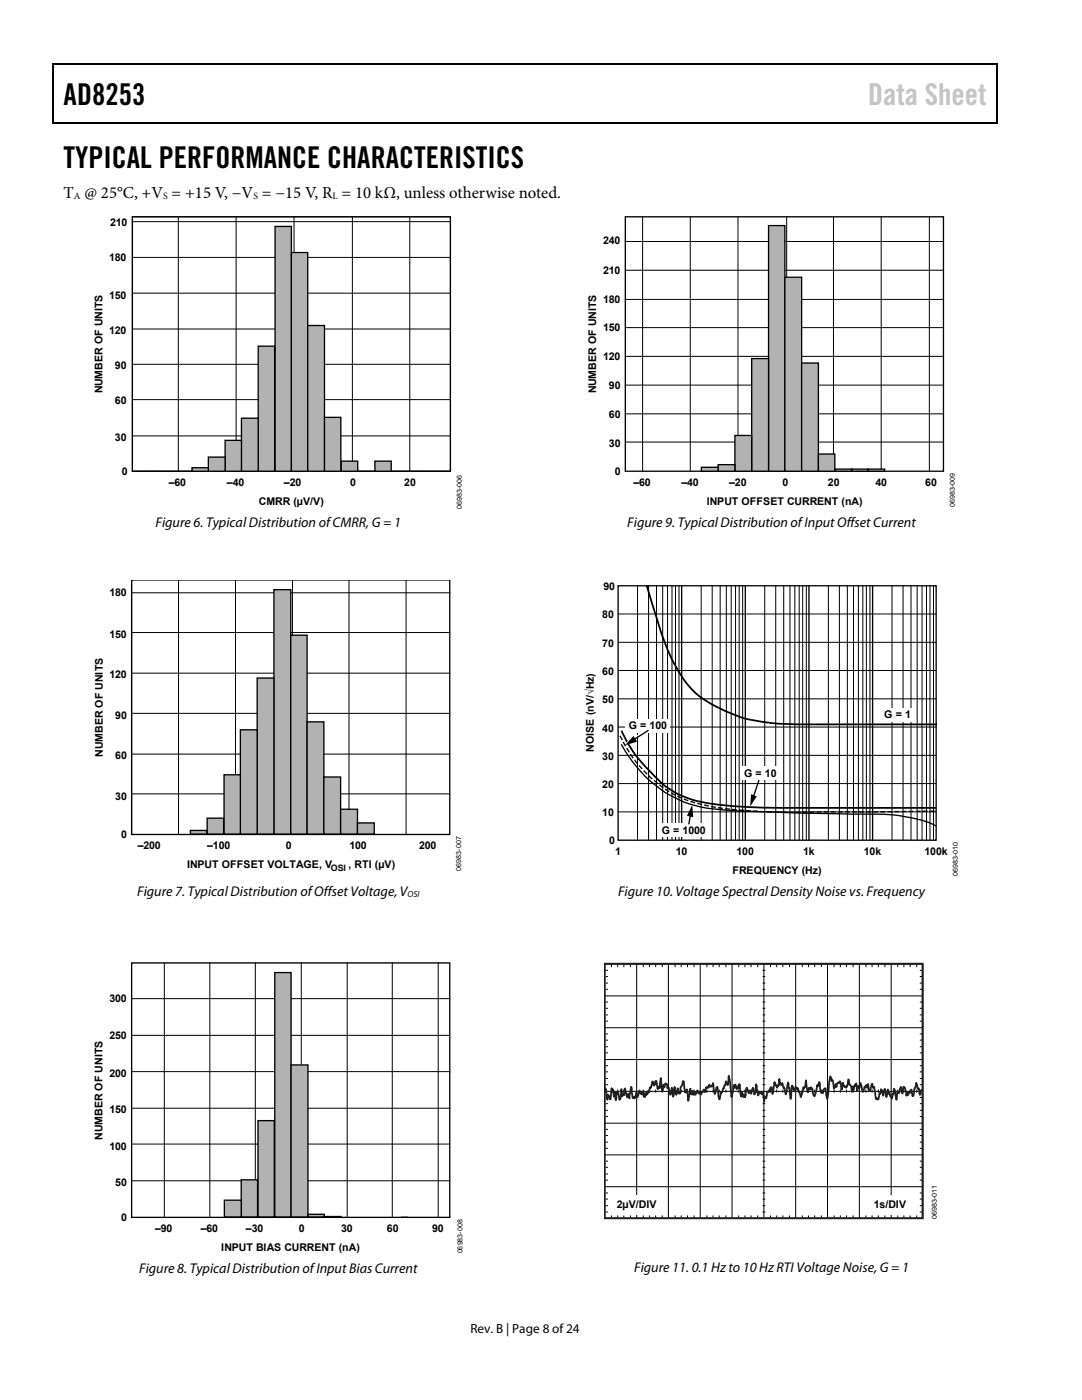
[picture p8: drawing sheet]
<svg xmlns="http://www.w3.org/2000/svg" width="216mm" height="279mm" viewBox="0 0 216 279" stroke-linecap="round" stroke-linejoin="round" font-family="sans-serif">
<path d="M10.5 12.7h.3v1h-.3zM198.8 12.7h.2v1h-.2zM198.8 12.7h.2v.3h-.2zM198.8 24.4h.2v.3h-.2z" fill="#000"/>
<path d="M10.5 12.8h188.3M10.7 13.7v11M198.9 13.7v11M10.5 24.5h188.3" fill="none" stroke="#000" stroke-width=".25"/>
<path d="M26.4 43.3h63.5v50.7h-63.5z" fill="none" stroke="#000" stroke-width=".26"/>
<g fill="none" stroke="#000" stroke-width=".2">
<path d="M26.4 43.3h63.5v50.7h-63.5zM26.4 58.5h63.5M26.4 51.4h63.5M26.4 44.2h63.5M35.6 43.3v50.7M47.1 43.3v50.7M58.7 43.3v50.7M70.3 43.3v50.7M81.8 43.3v50.7M26.4 79.8h63.5M26.4 72.7h63.5M26.4 65.7h63.5"/>
<path d="M26.4 87h63.5"/>
</g>
<path d="M26.4 94h63.5" fill="none" stroke="#000" stroke-width=".2" stroke-dasharray="0 .4"/>
<g fill="#b2b2b2" stroke="#000" stroke-width=".26">
<path d="M54.9 45.2h3.2v48.8h-3.2z"/>
<path d="M58.1 50.4h3.3v43.6h-3.3z"/>
<path d="M61.4 65h3.3v29h-3.3z"/>
<path d="M51.5 69.1h3.3v24.9h-3.3z"/>
<path d="M64.7 83.3h3.3v10.7h-3.3z"/>
<path d="M68.1 92h3.3v2h-3.3z"/>
<path d="M74.8 92h3.3v2h-3.3z"/>
<path d="M48.2 83.5h3.3v10.5h-3.3z"/>
<path d="M44.9 87.9h3.3v6.1h-3.3z"/>
<path d="M41.6 91.2h3.3v2.8h-3.3z"/>
<path d="M38.3 93.3h3.3v.7h-3.3z"/>
</g>
<path d="M26.3 115.7v50.8h61.8M26.3 118.3h63.4M35.6 115.7v50.8M47 115.7v50.8M58.4 115.7v50.8M69.6 115.7v50.8M81 115.7v50.8M26.3 134.3h63.4M26.3 126.2h63.4M26.3 158.4h63.4M26.3 150.5h63.4M26.3 142.4h63.4" fill="none" stroke="#000" stroke-width=".2"/>
<path d="M26.3 166.5h61.8" fill="none" stroke="#000" stroke-width=".2" stroke-dasharray="0 .4"/>
<path d="M26.3 115.7h63.4v50.8h-63.4z" fill="none" stroke="#000" stroke-width=".26"/>
<g fill="#b2b2b2" stroke="#000" stroke-width=".26">
<path d="M54.7 117.7h3.3v48.8h-3.3z"/>
<path d="M58 126.8h3.3v39.7h-3.3z"/>
<path d="M61.3 144.1h3.3v22.4h-3.3z"/>
<path d="M51.3 135.3h3.4v31.2h-3.4z"/>
<path d="M64.6 155.1h3.4v11.4h-3.4z"/>
<path d="M68 161.5h3.3v5h-3.3z"/>
<path d="M71.3 164.2h3.4v2.3h-3.4z"/>
<path d="M48 145.6h3.3v20.9h-3.3z"/>
<path d="M44.7 154.6h3.3v11.9h-3.3z"/>
<path d="M41.3 163.3h3.3v3.2h-3.3z"/>
<path d="M38 165.7h3.3v.8h-3.3z"/>
</g>
<path d="M80.1 242.8h1.3v.2h-1.3z" fill="#9a9a9a"/>
<path d="M26.3 192.2h63.4v50.8h-63.4z" fill="none" stroke="#000" stroke-width=".26"/>
<g fill="none" stroke="#000" stroke-width=".2">
<path d="M26.3 199.3h63.4M32.8 192.2v50.7M41.9 192.2v50.7M50.9 192.2v50.7M60.1 192.2v50.7M69.3 192.2v50.7M78.3 192.2v50.7M87.4 192.2v50.7M26.3 213.9h63.4M26.3 206.6h63.4M26.3 235.6h63.4M26.3 228.3h63.4"/>
<path d="M26.3 221.2h63.4"/>
</g>
<g fill="#b2b2b2" stroke="#000" stroke-width=".26">
<path d="M54.8 194.1h3.3v48.8h-3.3z"/>
<path d="M58.1 212.5h3.3v30.4h-3.3z"/>
<path d="M61.4 242.3h3.3v.6h-3.3z"/>
<path d="M51.5 223.6h3.2v19.3h-3.2z"/>
<path d="M64.7 242.8l3.4 .1z"/>
<path d="M48.1 235.5h3.3v7.4h-3.3z"/>
<path d="M44.8 239.5h3.3v3.4h-3.3z"/>
</g>
<path d="M124.8 43.3h63.5v50.7h-63.5z" fill="none" stroke="#000" stroke-width=".26"/>
<g fill="none" stroke="#000" stroke-width=".2">
<path d="M124.8 59.8h63.5M124.8 53.9h63.5M124.8 48.2h63.5M128.2 43.3v50.7M137.7 43.3v50.7M147.3 43.3v50.7M157 43.3v50.7M166.3 43.3v50.7M175.8 43.3v50.7M185.4 43.3v50.7M124.8 76.9h63.5M124.8 71.1h63.5"/>
<path d="M124.8 65.4h63.5M124.8 88.2h63.5M124.8 82.6h63.5"/>
</g>
<g fill="#b2b2b2" stroke="#000" stroke-width=".26">
<path d="M153.4 45h3.2v49h-3.2z"/>
<path d="M156.6 55.3h3.4v38.7h-3.4z"/>
<path d="M160 72.5h3.3v21.5h-3.3z"/>
<path d="M150 71.6h3.4v22.4h-3.4z"/>
<path d="M163.3 90.6h3.3v3.4h-3.3z"/>
<path d="M166.7 93.6h3.2v.4h-3.2z"/>
<path d="M173.2 93.6h3.3v.4h-3.3z"/>
<path d="M169.9 93.6h3.4v.4h-3.4z"/>
<path d="M146.6 86.9h3.4v7.1h-3.4z"/>
<path d="M143.3 92.7h3.3v1.3h-3.3z"/>
<path d="M140 93.3h3.3v.7h-3.3z"/>
</g>
<path d="M136 116.9v50.8M148.7 116.9v50.8M161.4 116.9v50.8M174.1 116.9v50.8" fill="none" stroke="#000" stroke-width=".26"/>
<g fill="none" stroke="#000" stroke-width=".2">
<path d="M127.2 116.9v50.8M129.4 116.9v50.8M131 116.9v50.8M132.2 116.9v50.8M133.2 116.9v50.8M134.1 116.9v50.8M134.8 116.9v50.8M135.5 116.9v50.8M139.9 116.9v50.8M142.1 116.9v50.8M143.7 116.9v50.8M144.9 116.9v50.8"/>
<path d="M145.9 116.9v50.8M146.8 116.9v50.8M147.5 116.9v50.8M148.2 116.9v50.8M152.6 116.9v50.8M154.8 116.9v50.8M156.4 116.9v50.8M157.6 116.9v50.8M158.6 116.9v50.8M159.5 116.9v50.8M160.2 116.9v50.8M160.9 116.9v50.8"/>
<path d="M165.3 116.9v50.8M167.5 116.9v50.8M169.1 116.9v50.8M170.3 116.9v50.8M171.3 116.9v50.8M172.2 116.9v50.8M172.9 116.9v50.8M173.6 116.9v50.8M178 116.9v50.8M180.2 116.9v50.8M181.8 116.9v50.8M183 116.9v50.8"/>
<path d="M184 116.9v50.8M184.9 116.9v50.8M185.6 116.9v50.8M186.3 116.9v50.8M123.3 122.5h63.5M123.3 128.2h63.5M123.3 133.8h63.5M123.3 139.5h63.5M123.3 145.1h63.5M123.3 150.7h63.5M123.3 156.4h63.5M123.3 162h63.5"/>
</g>
<g fill="#fff">
<path d="M147.7 153h7.6v2.7h-7.6z"/>
<path d="M124.8 143.4h8.8v2.8h-8.8z"/>
<path d="M131.4 164.3h10.1v2.7h-10.1z"/>
</g>
<path d="M123.3 116.9h63.5v50.8h-63.5z" fill="none" stroke="#000" stroke-width=".26"/>
<path d="M176 141.3h6.2v2.7h-6.2z" fill="#fff"/>
<path d="M129.1 116.9l.7 2.4a72.3 72.3 0 0 0 4.8 13.2 17.9 17.9 0 0 0 10.2 9.4 30 30 0 0 0 11.5 2.6l30.7 .1M124 145.8a25.8 25.8 0 0 0 6.6 9.1 17.6 17.6 0 0 0 11.6 5.5l4.9 .5 7 .3h32.7" fill="none" stroke="#000" stroke-width=".35"/>
<path d="M123.8 147a25.5 25.5 0 0 0 13.2 12.7 52.4 52.4 0 0 0 14.7 2.2l9 .2 26-.2" fill="none" stroke="#000" stroke-width=".26" stroke-dasharray=".7 .7"/>
<path d="M124 148.5a24.4 24.4 0 0 0 16.7 12.7l6.7 .7 20.9 .5a72.5 72.5 0 0 1 12.5 .6l3.8 .9 2.2 .9" fill="none" stroke="#000" stroke-width=".26"/>
<path d="M129.4 145.5l-3.1 1.9" fill="none" stroke="#fff" stroke-width=".26"/>
<path d="M126.4 146.7l.6 1-2.3 .8z" fill="#fff"/>
<path d="M129.4 145.7l-3 2M151.4 155.7l-1.1 3.4M137.8 162.6l-.4 1.9M120.7 192.4h63.4v50.8h-63.4z" fill="none" stroke="#000" stroke-width=".26"/>
<path d="M126.4 146.9l.7 1.1-2.4 .7zM149.9 158.5l1.1 .4-1.3 2.1zM138.1 160.6l.2 2.5-1.2-.3z" fill="#000"/>
<g fill="none" stroke="#000" stroke-width=".2">
<path d="M120.7 198.8h63.4M120.9 193.7h.4M120.9 194.9h.4M120.9 196.2h.4M120.9 197.4h.4M120.9 200h.4M122 192.5v.5M123.3 192.5v.5M124.5 192.5v.5M125.8 192.5v.5M127 192.4v50.8M128.4 192.5v.5"/>
<path d="M129.6 192.5v.5M130.8 192.5v.5M132.1 192.5v.5M133.4 192.4v50.8M134.7 192.5v.5M135.9 192.5v.5M137.2 192.5v.5M138.5 192.5v.5M139.7 192.4v50.8M141.1 192.5v.5M142.3 192.5v.5M143.5 192.5v.5"/>
<path d="M144.8 192.5v.5M146.1 192.4v50.8M147.4 192.5v.5M148.6 192.5v.5M149.9 192.5v.5M151.2 192.5v.5M152.2 193.7h.5M152.2 194.9h.5M152.2 196.2h.5M152.2 197.4h.5M152.2 200h.5M152.4 192.4v50.8"/>
<path d="M153.8 192.5v.5M155 192.5v.5M156.2 192.5v.5M157.5 192.5v.5M158.8 192.4v50.8M160.1 192.5v.5M161.3 192.5v.5M162.6 192.5v.5M163.9 192.5v.5M165.1 192.4v50.8M166.4 192.5v.5M167.7 192.5v.5"/>
<path d="M168.9 192.5v.5M170.2 192.5v.5M171.5 192.4v50.8M172.8 192.5v.5M174 192.5v.5M175.3 192.5v.5M176.6 192.5v.5M177.8 192.4v50.8M179.1 192.5v.5M180.4 192.5v.5M181.6 192.5v.5M182.9 192.5v.5"/>
<path d="M183.5 193.7h.6M183.5 194.9h.6M183.5 196.2h.6M183.5 197.4h.6M183.5 200h.6M120.7 205.1h63.4M120.7 211.5h63.4M120.7 217.8h63.4M120.9 201.2h.4M120.9 202.5h.4M120.9 203.8h.4M120.9 206.3h.4"/>
<path d="M120.9 207.6h.4M120.9 208.9h.4M120.9 210.1h.4M120.9 212.7h.4M120.9 213.9h.4M120.9 215.2h.4M120.9 216.5h.4M120.9 219h.4M122 217.4v.7M123.3 217.4v.7M124.5 217.4v.7M125.8 217.4v.7"/>
<path d="M128.4 217.4v.7M129.6 217.4v.7M130.8 217.4v.7M132.1 217.4v.7M134.7 217.4v.7M135.9 217.4v.7M137.2 217.4v.7M138.5 217.4v.7M141.1 217.4v.7M142.3 217.4v.7M143.5 217.4v.7M144.8 217.4v.7"/>
<path d="M147.4 217.4v.7M148.6 217.4v.7M149.9 217.4v.7M151.2 217.4v.7M152.2 201.2h.5M152.2 202.5h.5M152.2 203.8h.5M152.2 206.3h.5M152.2 207.6h.5M152.2 208.9h.5M152.2 210.1h.5M152.2 212.7h.5"/>
<path d="M152.2 213.9h.5M152.2 215.2h.5M152.2 216.5h.5M152.2 219h.5M153.8 217.4v.7M155 217.4v.7M156.2 217.4v.7M157.5 217.4v.7M160.1 217.4v.7M161.3 217.4v.7M162.6 217.4v.7M163.9 217.4v.7"/>
<path d="M166.4 217.4v.7M167.7 217.4v.7M168.9 217.4v.7M170.2 217.4v.7M172.8 217.4v.7M174 217.4v.7M175.3 217.4v.7M176.6 217.4v.7M179.1 217.4v.7M180.4 217.4v.7M181.6 217.4v.7M182.9 217.4v.7"/>
<path d="M183.5 201.2h.6M183.5 202.5h.6M183.5 203.8h.6M183.5 206.3h.6M183.5 207.6h.6M183.5 208.9h.6M183.5 210.1h.6M183.5 212.7h.6M183.5 213.9h.6M183.5 215.2h.6M183.5 216.5h.6M183.5 219h.6"/>
<path d="M120.7 224.2h63.4M120.7 230.5h63.4M120.7 236.8h63.4M120.9 220.3h.4M120.9 221.6h.4M120.9 222.8h.4M120.9 225.4h.4M120.9 226.6h.4M120.9 227.9h.4M120.9 229.2h.4M120.9 231.7h.4M120.9 233h.4"/>
<path d="M120.9 234.3h.4M120.9 235.5h.4M120.9 238.1h.4M120.9 239.3h.4M152.2 220.3h.5M152.2 221.6h.5M152.2 222.8h.5M152.2 225.4h.5M152.2 226.6h.5M152.2 227.9h.5M152.2 229.2h.5M152.2 231.7h.5"/>
<path d="M152.2 233h.5M152.2 234.3h.5M152.2 235.5h.5M152.2 238.1h.5M152.2 239.3h.5M183.5 220.3h.6M183.5 221.6h.6M183.5 222.8h.6M183.5 225.4h.6M183.5 226.6h.6M183.5 227.9h.6M183.5 229.2h.6"/>
<path d="M183.5 231.7h.6M183.5 233h.6M183.5 234.3h.6M183.5 235.5h.6M183.5 238.1h.6M183.5 239.3h.6M120.9 240.6h.4M120.9 241.9h.4M122 242.6v.4M123.3 242.6v.4M124.5 242.6v.4M125.8 242.6v.4"/>
<path d="M128.4 242.6v.4M129.6 242.6v.4M130.8 242.6v.4M132.1 242.6v.4M134.7 242.6v.4M135.9 242.6v.4M137.2 242.6v.4M138.5 242.6v.4M141.1 242.6v.4M142.3 242.6v.4M143.5 242.6v.4M144.8 242.6v.4"/>
<path d="M147.4 242.6v.4M148.6 242.6v.4M149.9 242.6v.4M151.2 242.6v.4M152.2 240.6h.5M152.2 241.9h.5M153.8 242.6v.4M155 242.6v.4M156.2 242.6v.4M157.5 242.6v.4M160.1 242.6v.4M161.3 242.6v.4"/>
<path d="M162.6 242.6v.4M163.9 242.6v.4M166.4 242.6v.4M167.7 242.6v.4M168.9 242.6v.4M170.2 242.6v.4M172.8 242.6v.4M174 242.6v.4M175.3 242.6v.4M176.6 242.6v.4M179.1 242.6v.4M180.4 242.6v.4"/>
<path d="M181.6 242.6v.4M182.9 242.6v.4M183.5 240.6h.6M183.5 241.9h.6"/>
</g>
<g fill="#fff">
<path d="M126.7 238.5h.9v3.9h-.9z"/>
<path d="M177.2 238.5h.8v3.9h-.8z"/>
</g>
<path d="M120.6 192.3h63.5v50.8h-63.5zM184 217.8l-.1-.3-.2 .8-.2 .2-.2-1.3v.2a.65 .65 0 0 1-.3-.8l-.2-.4-.4 1.3-.1 1.1h-.2v.2l-.2-1.4-.2 .6-.1-.2-.3 .7-.2-.5-.1 .1-.1 .6-.3-1.6h-.2l-.1-.2-.2 1.3-.4-1.3-.3 1.2-.3-.2-.1 .2-.1 1.4-.5-2.2v.8l-.2 .3v-.2l-.3 1-.3-.4-.1-.7-.1 .2-.1-.2-.1-.7-.3 1.5-.1-.2-.2-1.4-.4 1.4-.2-1.1v.3l-.2-.5-.1 .8-.1 .1-.1-.1-.2 1-.1 .2-.1-.2-.1 .2-.3-.2-.2-2.3-.3 .2-.2-.8-.4 1.4h-.2l-.3-1.3v.6v.1l-.2-.5-.2 .5-.1-.3-.2 .2-.2 .9-.5-1.8-.2 1-.2-.4-.1 .1-.1 .9-.2-1.5-.2 .5v-.2l-.2 .2-.2 .8h-.1l-.1-.7-.1 1.1-.2-1.1-.3-.3-.2-1.1-.1 1.1-.4 .6v-.3a.26 .26 0 0 1-.3 .1 .26 .26 0 0 1-.1-.3l-.2-.4-.3 1.2-.3-1.6-.2 .3-.2-.1-.2 .2-.1 .7-.2-.5-.1 .6-.3 .2-.1-1.5-.1-.2-.1 .3-.1-.6h-.1l-.1-.4-.5 4.1-.2 .4-.2-2-.2-.1-.3 .2-.1 .7-.1-.4-.2 .4v-.2l-.2-.2-.2-1.7-.2 .7-.1-.2-.1 .2h-.1l-.4 2.1-.2-.3-.1 .1-.2-1.3h-.2v-.3l-.2 .4-.3-.3-.3 .9-.3-2.4a1.85 1.85 0 0 1-.4 1.6l-.1-.2v.5l-.5 1.4-.2-1.1-.2 .2-.2-.8-.1 .2-.4-.5v.4l-.2 .2-.2-.1-.2-.7-.3 2.6-.3-2.2-.1 .1-.1-1.2-.5 2.4-.3-1.4-.2 .1-.2-1-.2 .4-.1-.3-.1 .2-.2-1-.2 1.3-.1-.1-.1 .1v.4l-.6-1.1-.3 2.3-.2-1.2-.2-.1-.3 .9-.2-.2v.3h-.3l-.1 1.2-.3-.4-.1 1.1-.3-2-.1 .5-.1-.3v.1l-.5-.1-.1-.2-.1 .7-.4-2.2-.2 1.7-.1 .3-.2-1.1-.1 .1-.1-.3-.3 1.2-.3-.7-.1 .4-.2 .1-.3-1-.3 1.9-.2-.6-.1 .5h-.1l-.2-.8-.2 .7-.4-2.4-.2 .8-.1-.4-.2 .6-.2-.9-.2 .6-.2-.5-.4 2.3-.5-4.2-.2 1.7-.1 .2-.2-.3-.2-.5v.8l-.3 .1-.4 1.2-.1 .1-.1 .2-.1-.1-.2 1.3-.3-.6-.1-1.9-.3 .2-.3 1.2-.3-2.2-.3 .7-.2-.1-.1 .2-.2-.4-.1 .5-.1-.1-.2 .2-.2-.1-.2 1-.3-.6-.1 .6-.2-.1-.2 .5-.1-.2-.1 .1-.1-.2-.2 .1-.3-.6-.1 .5-.1-.1-.1 .5-.1-.4-.2 .3-.1-.2-.1 .3-.1-.8-.2 .7-.3-1.1-.4 2.4-.2-2.3-.2 .6-.2-.3v.3l-.3-2.2-.2 .1v.5l-.2 .4a1.03 1.03 0 0 0-.2 1.1l-.1 .3-.1-.1-.2 .1-.2-1-.2 1.3-.4-1.6-.3 2-.2-1.8-.4 1.4-.2-1.4-.2-.1-.1 .2-.2-.9-.1 .1-.1-.2-.2 .8-.2-.5-.1 .1-.2 1.2-.2-2.6-.3 2-.2-.4-.1 .6-.1-.1-.2-1.5h-.3v.3l-.2 .6-.2-.8h-.1l-.3 1-.3 .4-.2 .8-.1-.4-.2 .7-.1-.4-.3 .9-.2-.8-.1 .8-.1-1-.3 .5-.4-.8-.4 1.3-.3-.8v.7l-.3 .4-.1-.3-.2 .3-.3-2.3-.4 2.3-.3-1v.7h-.2l-.4-1.7-.2 1.3-.2-.2-.1 .5-.2-1.4-.1 1.6-.2 .5-.4-1.7-.2 .2-.2 1.6-.2-1.5-.1-.1-.1 .9-.1-1.5-.1 .6-.3-.8-.2 2.2-.5-.9-.1 .9-.4-2.2-.2 .7" fill="none" stroke="#231f20" stroke-width=".35"/>
<g font-size="6">
<text x="12.7" y="21">AD8253</text>
<text x="12.7" y="33.6">TYPICAL PERFORMANCE CHARACTERISTICS</text>
</g>
<text font-size="6" fill="#c0c0c0" x="173.2" y="21">Data Sheet</text>
<text font-size="3.3" x="12.7" y="39.5">T @ 25°C, +V = +15 V, −V = −15 V, R = 10 kΩ, unless otherwise noted.</text>
<g font-size="2.8">
<text x="31" y="105.2">Figure 6. Typical Distribution of CMRR, G = 1</text>
<text x="125.2" y="105.2">Figure 9. Typical Distribution of Input Offset Current</text>
<text x="27.4" y="178.9">Figure 7. Typical Distribution of Offset Voltage, V</text>
<text x="123.3" y="178.8">Figure 10. Voltage Spectral Density Noise vs. Frequency</text>
<text x="27.8" y="254.1">Figure 8. Typical Distribution of Input Bias Current</text>
<text x="126.5" y="253.9">Figure 11. 0.1 Hz to 10 Hz RTI Voltage Noise, G = 1</text>
</g>
<text font-size="2.6" x="93.9" y="266">Rev. B | Page 8 of 24</text>
<g font-size="2.1">
<text x="22" y="45.2">210</text>
<text x="21.8" y="52">180</text>
<text x="120.3" y="48.8">240</text>
<text x="21.8" y="59.6">150</text>
<text x="120.3" y="54.6">210</text>
<text x="120.3" y="60.5">180</text>
<text x="21.8" y="66.7">120</text>
<text x="120.3" y="71.8">120</text>
<text x="120.3" y="66.1">150</text>
<text x="22.9" y="73.6">90</text>
<text x="121.5" y="77.6">90</text>
<text x="20.4" y="78.5" transform="rotate(-90 20.4 78.5)">NUMBER OF UNITS</text>
<text x="22.9" y="80.6">60</text>
<text x="119" y="78.5" transform="rotate(-90 119 78.5)">NUMBER OF UNITS</text>
<text x="121.5" y="83.5">60</text>
<text x="22.9" y="88">30</text>
<text x="121.5" y="89.2">30</text>
<text x="24.3" y="94.7">0</text>
<text x="122.7" y="94.7">0</text>
<text x="33.7" y="97.1">–60</text>
<text x="45.3" y="97.1">–40</text>
<text x="51.7" y="100.8">CMRR (µV/V)</text>
<text x="56.6" y="97.1">–20</text>
<text x="69.9" y="97.1">0</text>
<text x="80.7" y="97.1">20</text>
<text x="126.4" y="97">–60</text>
<text x="136" y="97">–40</text>
<text x="141" y="100.8">INPUT OFFSET CURRENT (nA)</text>
<text x="145.5" y="97">–20</text>
<text x="156.2" y="97.1">0</text>
<text x="165.2" y="97.1">20</text>
<text x="174.7" y="97.1">40</text>
<text x="184.6" y="97.1">60</text>
<text x="21.8" y="119">180</text>
<text x="120.4" y="117.7">90</text>
<text x="120.2" y="123.4">80</text>
<text x="21.8" y="127.3">150</text>
<text x="120.2" y="129.1">70</text>
<text x="21.8" y="135.4">120</text>
<text x="120.2" y="134.7">60</text>
<text x="23" y="143.4">90</text>
<text x="120.2" y="140.4">50</text>
<text x="176.4" y="143.3">G = 1</text>
<text x="120.2" y="146">40</text>
<text x="125.5" y="145.5">G = 100</text>
<text x="20.5" y="151" transform="rotate(-90 20.5 151)">NUMBER OF UNITS</text>
<text x="23" y="151.6">60</text>
<text x="118.5" y="150" transform="rotate(-90 118.5 150)">NOISE (nV/√Hz)</text>
<text x="120.2" y="151.6">30</text>
<text x="148.5" y="155.1">G = 10</text>
<text x="23" y="159.7">30</text>
<text x="120.2" y="157.3">20</text>
<text x="24.2" y="167.2">0</text>
<text x="120.2" y="162.9">10</text>
<text x="132.1" y="166.5">G = 1000</text>
<text x="27.5" y="169.5">–200</text>
<text x="37.3" y="173.2">INPUT OFFSET VOLTAGE, V</text>
<text x="41.4" y="169.5">–100</text>
<text x="57" y="169.5">0</text>
<text x="69.5" y="173.2">, RTI (µV)</text>
<text x="69.7" y="169.5">100</text>
<text x="83.6" y="169.5">200</text>
<text x="121.6" y="168.4">0</text>
<text x="122.8" y="170.6">1</text>
<text x="134.9" y="170.7">10</text>
<text x="147" y="170.7">100</text>
<text x="160.3" y="170.7">1k</text>
<text x="172.4" y="170.7">10k</text>
<text x="184.5" y="170.6">100k</text>
<text x="146.2" y="174.4">FREQUENCY (Hz)</text>
<text x="21.8" y="200.1">300</text>
<text x="21.8" y="207.4">250</text>
<text x="21.8" y="214.9">200</text>
<text x="20.4" y="227.4" transform="rotate(-90 20.4 227.4)">NUMBER OF UNITS</text>
<text x="21.8" y="222.2">150</text>
<text x="21.8" y="229.5">100</text>
<text x="23" y="236.6">50</text>
<text x="24.2" y="243.6">0</text>
<text x="30.9" y="246">–90</text>
<text x="40.1" y="246">–60</text>
<text x="49.1" y="246">–30</text>
<text x="59.6" y="246">0</text>
<text x="68.1" y="246">30</text>
<text x="77.2" y="246">60</text>
<text x="86.3" y="246">90</text>
<text x="123.1" y="241.1">2µV/DIV</text>
<text x="174.4" y="241.1">1s/DIV</text>
<text x="44.1" y="249.7">INPUT BIAS CURRENT (nA)</text>
</g>
<g font-size="1.9">
<text x="14.8" y="39.7">A</text>
<text x="32.6" y="39.7">S</text>
<text x="50.6" y="39.7">S</text>
<text x="66.3" y="39.7">L</text>
</g>
<g font-size="1.8">
<text x="66" y="173.8">OSI</text>
<text x="81.3" y="179">OSI</text>
</g>
<g font-size="1.4">
<text x="92.1" y="101.5" transform="rotate(-90 92.1 101.5)">06983-006</text>
<text x="190.5" y="101.2" transform="rotate(-90 190.5 101.2)">06983-009</text>
<text x="92" y="173.7" transform="rotate(-90 92 173.7)">06983-007</text>
<text x="191.1" y="174.9" transform="rotate(-90 191.1 174.9)">06983-010</text>
<text x="187" y="243.3" transform="rotate(-90 187 243.3)">06983-011</text>
<text x="92.3" y="250.1" transform="rotate(-90 92.3 250.1)">06983-008</text>
</g>
</svg>
